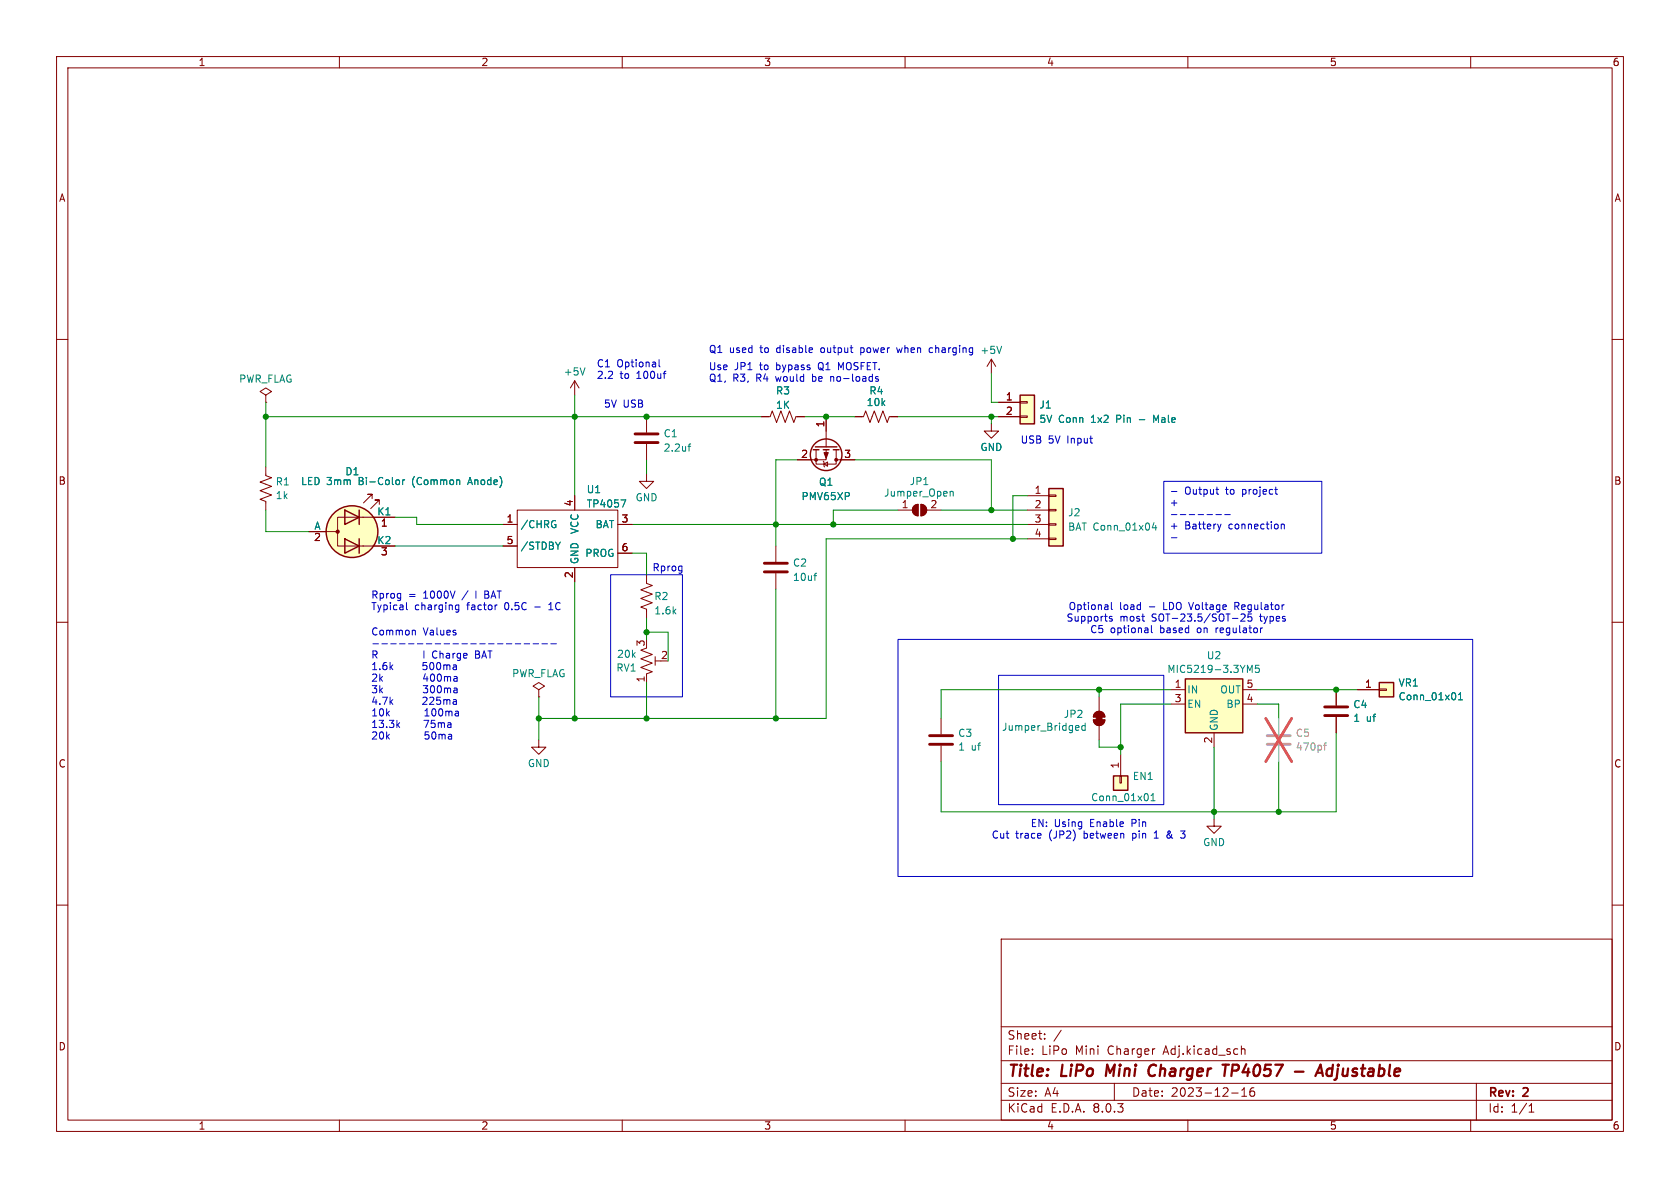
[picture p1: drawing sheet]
<svg xmlns="http://www.w3.org/2000/svg" width="297mm" height="210mm" viewBox="0 0 297 210" stroke-linecap="round" stroke-linejoin="round" font-family="sans-serif">
<g fill="none" stroke="#840000" stroke-width=".18">
<path d="M10 10h277v190h-277zM12 12h273v186h-273zM60 10v2M110 10v2M160 10v2M210 10v2M260 10v2M10 60h2M285 60h2M151.1 73.7h1.6l.3-1.1 .8 2.1 .8-2.1 .7 2.1 .8-2.1 .7 2.1 .4-1h1.5M47 82.6v1.5l1 .4-2 .7 2 .8-2 .7 2 .8-2 .8 1 .3v1.6M54.6 94h5.1"/>
<path d="M64.1 96.5h5.7M64.1 91.4h5.7M64.3 91.4h-4.6v5.1h4.6M65.8 88.1v-.7h-.8h.8l-1.5 1.5M67.1 89.2v-.8h-.8h.8l-1.6 1.5M10 110h2M114.3 114.6l-1 .3 2 .8-2 .8 2 .7-2 .8 2 .7-1 .4v1.6M115.8 116.1v1.5M115.8 116.8h1M285 110h2M10 160h2M285 160h2"/>
<path d="M177 166h108v32h-108zM60 198v2M110 198v2M160 198v2M177 194.5h108M177 191.5h108M177 187.5h108M177 181.5h108M182.5 186.3v.1M182.5 185.5v.1M184.7 183.6v.1M184.7 182.8v.1"/>
<path d="M187.6 182.1l-1.3 2M197 191.5v3M210 198v2M217.7 193.2h1.2M219.5 185.5l.2-.1 .3 .1 .1 .9M219.5 193.8h.9M219.5 192.7l.5-.4v1.5M221.7 192.3a.59 .59 0 0 0-.7 .6v.6l.1 .2 .4 .1 .2-.1 .1-.5-.1-.3h-.5l-.2 .3M260 198v2M261 191.5v6.5M270.3 196.6h.9M270.3 195.5l.4-.4v1.5"/>
</g>
<path d="M195.7 188.2l-.2 2M203.1 189.9a.68 .68 0 0 0 1 .2M204 188.2a.88 .88 0 0 0-.9 .9M216.1 188.2h1.2M216.7 188.2l-.3 2M217.8 189.3h.8M218.7 188.2h-.8l-.2 2M228.9 189.4h1.5M232.5 190.2l1-2 .4 2M235.6 189a.66 .66 0 0 0-1 .3l-.1 .5 .1 .3 .2 .1 .6-.1M235.6 188.2l-.2 2M235.9 190.9h.1" fill="none" stroke="#840000" stroke-width=".4"/>
<circle cx="62.2" cy="94" r="4.6" fill="#ffffc2" stroke="#ffffc2" stroke-width=".18"/>
<circle cx="59.7" cy="94" r=".28" fill="#840000" stroke="#840000" stroke-width=".18"/>
<g fill="none" stroke="#840000" stroke-width=".25">
<path d="M61 95.3l2.5 1.2-2.5 1.3zM61 90.2l2.5 1.2-2.5 1.3zM63.5 90.2v2.5M63.5 95.3v2.5"/>
<circle cx="62.2" cy="94" r="4.6"/>
</g>
<path d="M70.4 84.8l.2 .3v.3l-.2 .3M71.2 84.8v.9M71.5 84.8l-.3 .3" fill="none" stroke="#008484" stroke-width=".18"/>
<path d="M180.3 69.9h2.6v5h-2.6z" fill="#ffffc2"/>
<path d="M176.5 71.1h3.8M176.5 73.7h3.8M180.3 73.5h1.3v.3h-1.3zM180.3 71h1.3v.2h-1.3z" fill="none" stroke="#840000" stroke-width=".18"/>
<path d="M180.3 69.9h2.6v5h-2.6z" fill="none" stroke="#840000" stroke-width=".25"/>
<path d="M204.4 74.3l-.4-.9v1.3" fill="none" stroke="#008484" stroke-width=".18"/>
<path d="M185.4 86.4h2.6v10.1h-2.6z" fill="#ffffc2"/>
<g fill="none" stroke="#840000" stroke-width=".18">
<path d="M47 69.9l1-.7-1-.6-1 .6 1 .7v1.2M47 71.1h.1M101.6 67.3l-.8 1.3M101.6 67.3v2.6M101.6 67.3l.8 1.3M114.3 73.7v2.8M114.3 78.5v2.8M134.6 73.7h1.5l.4-1.1 .8 2.1 .7-2.1 .8 2.1 .8-2.1 .7 2.1 .4-1h1.5M144.3 79.5v2.5h3.5v-2.5M146 79.5v1.8h-5M146 73.7v5.3M175.3 74.9v1.3h1.2l-1.2 1.3-1.3-1.3h1.3"/>
<path d="M175.3 63.5l-.8 1.3M175.3 63.5v2.5M175.3 63.5l.7 1.3M88.9 92.7h2.5M88.9 96.5h2.5M91.4 90.2h17.8v10.1h-17.8zM101.6 87.6v2.6M109.2 92.7h2.6M109.2 97.8h2.6M114.3 83.8v1.3h1.3l-1.3 1.3-1.3-1.3h1.3M137.2 96.5v2.8M145.5 81.5l.2 .2v.7l.1 .2"/>
<path d="M145.7 82l.6-.3v.7zM147.8 81.3h3.3M158.7 90.2h2.6M161.6 89.5l.7-.3v2a1.02 1.02 0 0 1-.9-.6 1.02 1.02 0 0 1 .2-1.1zM162.8 89.2a1.02 1.02 0 0 1 1 1 1.02 1.02 0 0 1-1 1zM163.8 90.2h2.6M181.6 87.6h3.8M181.6 90.2h3.8M181.6 92.7h3.8M181.6 95.3h3.8M185.4 95.1h1.3v.3h-1.3zM185.4 92.6h1.3v.2h-1.3z"/>
<path d="M185.4 90h1.3v.3h-1.3zM185.4 87.5h1.3v.3h-1.3zM101.6 100.3v2.6M114.3 101.6v1.5l1 .4-2 .8 2 .7-2 .8 2 .8-2 .7 1 .4v1.5M137.2 101.3v2.8M95.2 130.8v1.3h1.3l-1.3 1.3-1.2-1.3h1.2M95.2 121.9l1.1-.6-1.1-.6-1 .6 1 .6v1.3M95.2 123.2h.1"/>
</g>
<g fill="none" stroke="#840000" stroke-width=".25">
<path d="M143.8 79.5h1M144.1 79h3.9M145.5 79.5h1.1M147.3 79.5h1M185.4 86.4h2.6v10.1h-2.6z"/>
<circle cx="146" cy="80.4" r="2.79"/>
</g>
<g fill="none" stroke="#008484" stroke-width=".18">
<path d="M103.4 65l-.4 1.3M121.6 78.9h.5M122.1 78.5l-.3 .2v1.1M177.1 61.2l-.4 1.3M98 92.7h.3v.5l-.3 .1M98.1 92l.1 .1M99.1 95.8l-.5 .7M109.8 88.4h.8l-.5 1.2M168 86.9v.8M168 87l.2-.1h.3v.8M204 92.4l-.3 .9h.8M204.3 92.9v.8"/>
<path d="M143.9 101.8h.5M144.4 101.3l-.3 .1"/>
</g>
<path d="M112.3 78.2h4M112.3 76.7h4M135.1 99.6h4.1M135.1 101.1h4.1" fill="none" stroke="#840000" stroke-width=".51"/>
<g fill="#840000" stroke="#840000" stroke-width=".18">
<path d="M161.6 89.5l.7-.3v2a1.02 1.02 0 0 1-.9-.6 1.02 1.02 0 0 1 .2-1.1z"/>
<path d="M162.8 89.2a1.02 1.02 0 0 1 1 1 1.02 1.02 0 0 1-1 1z"/>
<path d="M145.7 80h.7l-.4 1z"/>
<circle cx="144.3" cy="81.3" r=".25"/>
<circle cx="147.8" cy="81.3" r=".25"/>
</g>
<path d="M196.8 137.2h2.6v2.5h-2.6z" fill="#ffffc2"/>
<path d="M193.3 127.3h2a1.02 1.02 0 0 1-1 1 1.02 1.02 0 0 1-1-1zM193.6 126a1.02 1.02 0 0 1 1.1-.2 1.02 1.02 0 0 1 .6 .9h-2zM194.3 123.2v2.5M194.3 128.3v2.5M198 137.2h.2v1.2h-.2zM198.1 133.4v3.8M236.2 121.9v2.8M236.2 126.7v2.8" fill="none" stroke="#840000" stroke-width=".18"/>
<path d="M196.8 137.2h2.6v2.5h-2.6z" fill="none" stroke="#840000" stroke-width=".25"/>
<path d="M190.3 128.3h.4l.1 .3-.6 .1M190.7 129l-.4 .1M191.8 128.3h-.3l-.3 .2 .2 .5h.4M191.8 127.8v1.3M203.5 141.5h.7M203.5 140.6l.3-.3v1.2" fill="none" stroke="#008484" stroke-width=".18"/>
<g fill="#840000" stroke="#840000" stroke-width=".18">
<path d="M193.8 126.5h1v1h-1z"/>
<path d="M193.3 127.3h2a1.02 1.02 0 0 1-1 1 1.02 1.02 0 0 1-1-1z"/>
<path d="M193.6 126a1.02 1.02 0 0 1 1.1-.2 1.02 1.02 0 0 1 .6 .9h-2z"/>
</g>
<path d="M234.2 126.5h4.1M234.2 125h4.1" fill="none" stroke="#840000" stroke-width=".51"/>
<path d="M224 131.6h4.1M224 130h4.1" fill="none" stroke="#a1a1a1" stroke-width=".51"/>
<path d="M226.1 127v2.8M226.1 131.8v2.8M234 131.8h.5M234.5 131.3l-.3 .2v1.1" fill="none" stroke="#a1a1a1" stroke-width=".18"/>
<path d="M223.8 127l4.5 7.6M228.3 127l-4.5 7.6" fill="none" stroke="#e65255" stroke-width=".46"/>
<path d="M243.8 120.7h2.6v2.5h-2.6z" fill="#ffffc2"/>
<path d="M240 121.9h3.8M243.8 121.8h1.3v.2h-1.3zM214.6 144.8v1.3h1.3l-1.3 1.2-1.2-1.2h1.2" fill="none" stroke="#840000" stroke-width=".18"/>
<path d="M243.8 120.7h2.6v2.5h-2.6z" fill="none" stroke="#840000" stroke-width=".25"/>
<path d="M257.8 123.7h.8M257.8 122.8l.4-.4v1.3" fill="none" stroke="#008484" stroke-width=".18"/>
<path d="M209.5 120h10.2v9.5h-10.2z" fill="#ffffc2"/>
<path d="M209.5 120h10.2v9.5h-10.2z" fill="none" stroke="#840000" stroke-width=".25"/>
<g fill="none" stroke="#840000" stroke-width=".18">
<path d="M134.6 73.7h1.3M141 73.7h1.2M146 73.7v2.5M151.1 73.7h1.3M157.5 73.7h1.2M176.5 73.7h3.8M176.5 71.1h3.8M54.6 94h3.1M66 91.4h3.8M66 96.5h3.8M88.9 96.5h2.5M88.9 92.7h2.5"/>
<path d="M101.6 87.6v2.6M109.2 92.7h2.6M109.2 97.8h2.6M141 81.3h2.5M148.6 81.3h2.5M101.6 100.3v2.6M166.4 127v2.8M166.4 131.8v2.8M207 121.9h2.5M207 124.5h2.5M214.6 129.5v2.6M219.7 121.9h2.5"/>
<path d="M219.7 124.5h2.5M236.2 121.9v2.8M236.2 126.7v2.8M240 121.9h3.8"/>
</g>
<path d="M204.4 74.3l-.4-.9v1.3M70.4 84.8l.2 .3v.3l-.2 .3M71.2 84.8v.9M71.5 84.8l-.3 .3M98 92.7h.3v.5l-.3 .1M98.1 92l.1 .1M99.1 95.8l-.5 .7M109.8 88.4h.8l-.5 1.2M220.5 117.6l.4 .9 .5-.9v1.3M222.6 117.6h-.6l-.1 .6 .2-.1h.4l.1 .2v.5l-.2 .1-.5-.1M257.8 123.7h.8M257.8 122.8l.4-.4v1.3" fill="none" stroke="#008484" stroke-width=".18"/>
<path d="M164.3 131.6h4.1M164.3 130h4.1" fill="none" stroke="#840000" stroke-width=".51"/>
<g fill="none" stroke="#0000c2" stroke-width=".18">
<path d="M116.5 63.6v1.1l.2 .2M117.2 66h.5M117.6 65.6h.1M146.9 66.6v.8M147 66.6l-.1 .1M148.7 65l-.5-.9v1.3M152.2 61.5v1.2M152.2 62.3h.1M152.3 61.5h-.1M154.8 66.8l.5 .4-.2 .2-.3-.1M155.3 66.6h-.3l-.2 .1M158.5 61.5l.3 .8 .2-.6"/>
<path d="M164.9 61.5h-.4l-.2 .2 .1 .6h.5M205.7 85.1h28v12.7h-28zM207.1 86.9h1M207.1 91h1M207.1 95.1h1M208.7 91h.9M210.2 91h1M211.8 91h1M213.4 91h1M215 86.5h.4M215 91h.9M215.3 87.4h.1"/>
<path d="M215.9 92.7l-.3 .8M216.5 91h1M225.4 86.5h.4M225.7 87.4h.1M226.5 92.7v.8M226.5 92.8l.2-.1h.3l.1 .8M65.9 113.8h1M67.5 113.8h1M69.1 113.8h.9M70.7 113.8h.9M71.9 106.5v1.1l.1 .2M72.2 113.8h1"/>
<path d="M73.1 111.4l.3 .2v.6M73.8 113.8h1M74.8 118.3l.1 .1M74.9 115.1v1.2M75.2 119.1l-.3 .9h.8M75.4 113.8h.9M75.4 117.1h-.6v.6l.1-.1M76.9 113.8h1M77 115.1l.2 .1M77.2 116.2l-.2 .1M78.5 113.8h1M80.1 113.8h1"/>
<path d="M80.6 107.7l.2 .1 .3-.1M81.1 106.9v1.1l-.2 .2h-.3M81.1 107l-.3-.1-.2 .2M81.7 113.8h.9M83.2 113.8h1M84.1 115.1l.6 .1v.2l-.2 .3M84.1 115.7h.4M84.1 104.5v1.2M84.5 115.7l.3 .2-.1 .3-.6 .1M84.8 113.8h1M85.6 115.1l-.4 1.2M85.7 105.1h.4"/>
<path d="M86.1 104.5h-.4v1.2h.5M86.4 113.8h.9M87.9 106.9l-.3 .1M87.9 113.8h1M89.5 113.8h1M91.1 113.8h1M92.7 113.8h.9M94.2 113.8h1M95.8 113.8h1M97 107.8h.7M97.3 106.7l-.3 .2M97.4 113.8h1"/>
<path d="M107.9 101.6h12.7v21.6h-12.7zM158.7 113h101.6v41.9h-101.6zM176.5 119.4h29.2v22.8h-29.2zM196.5 106.5v1.1l.2 .2M196.6 109h-.3l-.2 .1 .1 .2 .4 .1v.3h-.5M203.6 110.6v1.1l.1 .1M217.9 109.3h1M218.3 107.2h.5M218.8 106.5h-.5v1.3M220.1 108.9l-.8 .9h.8M220.7 108.5l-.1 .6 .2-.1M221.1 109l.2 .3v.4l-.2 .1-.5-.1"/>
<path d="M70.3 128.1l.4 .5M70.7 127.8l-.5 .4M74.8 121.2h.8l-.4 .5h.3M74.8 122.4l.2 .1 .5-.1M74.9 123.2l-.1 .2M75.1 126.6h.8M75.1 125.7l.4-.4v1.3M75.1 130.5l.5 .2M75.2 129.4l-.1 .6 .5-.1M75.4 123.8l-.7 .7h.8M184 147.4v.2l-.6 .1M204.1 148.2h.7"/>
<path d="M204.3 147.1l-.2 .2M206.7 146.9l-.2 .2 .2 .5M206.8 147.3l-.5 .4 .1 .3 .3 .2M208.7 146.9h.8l-.4 .5 .3 .1v.5l-.1 .2-.5-.1"/>
</g>
<g fill="none" stroke="#008400" stroke-width=".18">
<path d="M47 73.7h87.6M47 71.1v11.5M101.6 69.9v17.7M142.2 73.7h8.9M158.7 73.7h17.8M175.3 66v5.1h1.2M175.3 73.7v1.2M47 90.2v3.8h7.6M69.8 91.4h3.9v1.3h15.2M69.8 96.5h19.1M111.8 92.7h69.8M111.8 97.8h2.5v3.8"/>
<path d="M114.3 81.3v2.5M141 81.3h-3.8v15.2M151.1 81.3h24.2v8.9M158.7 90.2h-11.4v2.5M166.4 90.2h15.2M181.6 95.3h-35.6v31.7h-50.8M181.6 87.6h-2.5v7.7M101.6 102.9v24.1M114.3 109.2v3.8M114.3 111.8h3.8v5M137.2 104.1v22.9M95.2 123.2v7.6"/>
<path d="M114.3 120.7v6.3M194.3 121.9v1.3M194.3 130.8v1.3h3.8M207 124.5h-8.9v8.9M207 121.9h-40.6v5.1M214.6 132.1v12.7M222.2 124.5h3.9v2.5M222.2 121.9h17.8M226.1 134.6v8.9M236.2 129.5v14h-69.8v-8.9"/>
</g>
<path d="M226.1 127v2.8M226.1 131.8v2.8M234 131.8h.5M234.5 131.3l-.3 .2v1.1" fill="none" stroke="#a1a1a1" stroke-width=".18"/>
<path d="M223.8 127l4.5 7.6M228.3 127l-4.5 7.6" fill="none" stroke="#e65255" stroke-width=".46"/>
<g fill="#008400" stroke="#008400" stroke-width=".18">
<circle cx="146" cy="73.7" r=".46"/>
<circle cx="179.1" cy="95.3" r=".46"/>
<circle cx="147.3" cy="92.7" r=".46"/>
<circle cx="175.3" cy="73.7" r=".46"/>
<circle cx="175.3" cy="90.2" r=".46"/>
<circle cx="114.3" cy="111.8" r=".46"/>
<circle cx="101.6" cy="127" r=".46"/>
<circle cx="114.3" cy="127" r=".46"/>
<circle cx="137.2" cy="92.7" r=".46"/>
<circle cx="137.2" cy="127" r=".46"/>
<circle cx="214.6" cy="143.5" r=".46"/>
<circle cx="226.1" cy="143.5" r=".46"/>
<circle cx="194.3" cy="121.9" r=".46"/>
<circle cx="198.1" cy="132.1" r=".46"/>
<circle cx="236.2" cy="121.9" r=".46"/>
<circle cx="47" cy="73.7" r=".46"/>
<circle cx="101.6" cy="73.7" r=".46"/>
<circle cx="114.3" cy="73.7" r=".46"/>
<circle cx="95.2" cy="127" r=".46"/>
</g>
<g font-size="2.8" fill="#840000">
<text x="178" y="190.9">Title:</text>
<text x="187.7" y="190.9">LiPo</text>
<text x="196.4" y="190.9">Mini</text>
<text x="204.7" y="190.9">Charger</text>
<text x="218.6" y="190.9">TP4057</text>
<text x="232.1" y="190.9">-</text>
<text x="236.9" y="190.9">Adjustable</text>
</g>
<g font-size="2.1" fill="#840000">
<text x="178" y="184">Sheet:</text>
<text x="178" y="186.7">File:</text>
<text x="184.1" y="186.7">LiPo</text>
<text x="190.2" y="186.7">Mini</text>
<text x="196" y="186.7">Charger</text>
<text x="206" y="186.7">Adj.kicad_sch</text>
<text x="178" y="196.9">KiCad</text>
<text x="178" y="194.1">Size:</text>
<text x="184.7" y="194.1">A4</text>
<text x="185.7" y="196.9">E.D.A.</text>
<text x="193.3" y="196.9">8.0.3</text>
<text x="200" y="194.1">Date:</text>
<text x="207" y="194.1">2023-12-16</text>
<text x="263" y="194.3">Rev:</text>
<text x="263" y="196.9">Id:</text>
<text x="267.1" y="196.9">1/1</text>
<text x="269.4" y="194.3">2</text>
</g>
<g font-size="1.8" fill="#840000">
<text x="35" y="11.9">1</text>
<text x="85" y="11.9">2</text>
<text x="135" y="11.9">3</text>
<text x="185" y="11.9">4</text>
<text x="235" y="11.9">5</text>
<text x="285" y="11.9">6</text>
<text x="10.3" y="35.9">A</text>
<text x="285.3" y="35.9">A</text>
<text x="177.7" y="70.9">1</text>
<text x="145.8" y="75.6" transform="rotate(-90 145.8 75.6)">1</text>
<text x="177.7" y="73.4">2</text>
<text x="141.5" y="81">2</text>
<text x="149.2" y="81">3</text>
<text x="10.3" y="85.9">B</text>
<text x="101.3" y="89.6" transform="rotate(-90 101.3 89.6)">4</text>
<text x="159.3" y="89.9">1</text>
<text x="164.4" y="89.9">2</text>
<text x="182.8" y="87.4">1</text>
<text x="182.8" y="89.9">2</text>
<text x="285.3" y="85.9">B</text>
<text x="55.4" y="96">2</text>
<text x="67.2" y="93.4">1</text>
<text x="89.5" y="92.5">1</text>
<text x="109.8" y="92.5">3</text>
<text x="182.8" y="92.5">3</text>
<text x="182.8" y="95">4</text>
<text x="67.2" y="98.5">3</text>
<text x="89.5" y="96.3">5</text>
<text x="109.8" y="97.5">6</text>
<text x="101.3" y="102.3" transform="rotate(-90 101.3 102.3)">2</text>
<text x="114" y="114.4" transform="rotate(-90 114 114.4)">3</text>
<text x="116.8" y="116.6">2</text>
<text x="114" y="120.7" transform="rotate(-90 114 120.7)">1</text>
<text x="207.6" y="121.7">1</text>
<text x="207.6" y="124.2">3</text>
<text x="220.3" y="124.2">4</text>
<text x="220.3" y="121.7">5</text>
<text x="241.2" y="121.7">1</text>
<text x="214.4" y="131.5" transform="rotate(-90 214.4 131.5)">2</text>
<text x="10.3" y="135.9">C</text>
<text x="197.9" y="136" transform="rotate(-90 197.9 136)">1</text>
<text x="285.3" y="135.9">C</text>
<text x="10.3" y="185.9">D</text>
<text x="285.3" y="185.9">D</text>
<text x="35" y="199.9">1</text>
<text x="85" y="199.9">2</text>
<text x="135" y="199.9">3</text>
<text x="185" y="199.9">4</text>
<text x="235" y="199.9">5</text>
<text x="285" y="199.9">6</text>
</g>
<g font-size="1.8" fill="#0000c2">
<text x="105.4" y="65">C1</text>
<text x="109.1" y="65">Optional</text>
<text x="125.2" y="65.5">Use</text>
<text x="125.2" y="62.5">Q1</text>
<text x="128.9" y="62.5">used</text>
<text x="129.8" y="65.5">JP1</text>
<text x="134.5" y="65.5">to</text>
<text x="134.5" y="62.5">to</text>
<text x="137.5" y="65.5">bypass</text>
<text x="137.6" y="62.5">disable</text>
<text x="145.1" y="65.5">Q1</text>
<text x="145.6" y="62.5">output</text>
<text x="148.9" y="65.5">MOSFET.</text>
<text x="152.8" y="62.5">power</text>
<text x="159.5" y="62.5">when</text>
<text x="165.3" y="62.5">charging +5V</text>
<text x="105.4" y="67.1">2.2</text>
<text x="109.6" y="67.1">to</text>
<text x="112.7" y="67.1">100uf</text>
<text x="125.2" y="67.6">Q1,</text>
<text x="129.5" y="67.6">R3,</text>
<text x="133.8" y="67.6">R4</text>
<text x="137.4" y="67.6">would</text>
<text x="144.1" y="67.6">be</text>
<text x="147.5" y="67.6">no-loads</text>
<text x="106.7" y="72.1">5V</text>
<text x="110.1" y="72.1">USB</text>
<text x="180.3" y="78.5">USB</text>
<text x="185.3" y="78.5">5V</text>
<text x="188.8" y="78.5">Input</text>
<text x="206.7" y="89.8">+</text>
<text x="209.4" y="87.8">Output</text>
<text x="216.8" y="87.8">to</text>
<text x="219.9" y="87.8">project</text>
<text x="206.7" y="93.9">+</text>
<text x="209.4" y="93.9">Battery</text>
<text x="217.3" y="93.9">connection</text>
<text x="115.3" y="101.2">Rprog</text>
<text x="65.5" y="105.9">Rprog</text>
<text x="65.5" y="108">Typical</text>
<text x="72.2" y="105.9">=</text>
<text x="73.3" y="108">charging</text>
<text x="74.9" y="105.9">1000V</text>
<text x="82" y="105.9">/</text>
<text x="82.7" y="108">factor</text>
<text x="86.3" y="105.9">BAT</text>
<text x="89.5" y="108">0.5C</text>
<text x="94.9" y="108">-</text>
<text x="97.7" y="108">1C</text>
<text x="65.5" y="112.4">Common</text>
<text x="74.8" y="112.4">Values</text>
<text x="188.5" y="110.1">Supports</text>
<text x="188.8" y="108">Optional</text>
<text x="192.6" y="112.1">C5</text>
<text x="196.3" y="112.1">optional</text>
<text x="197.9" y="108">load</text>
<text x="198" y="110.1">most</text>
<text x="203.2" y="108">-</text>
<text x="203.7" y="110.1">SOT-23.5/SOT-25</text>
<text x="205.2" y="112.1">based</text>
<text x="205.9" y="108">LDO Voltage</text>
<text x="211.9" y="112.1">on</text>
<text x="215.4" y="112.1">regulator</text>
<text x="218.9" y="108">Regulator</text>
<text x="223" y="110.1">types</text>
<text x="65.5" y="116.5">R</text>
<text x="65.5" y="118.5">1.6k</text>
<text x="75.4" y="118.5">500ma</text>
<text x="76.2" y="116.5">I</text>
<text x="77.9" y="116.5">Charge</text>
<text x="85.7" y="116.5">BAT</text>
<text x="65.5" y="120.6">2k</text>
<text x="65.5" y="122.6">3k</text>
<text x="65.5" y="124.7">4.7k</text>
<text x="75.4" y="124.7">225ma</text>
<text x="76" y="120.6">400ma</text>
<text x="76" y="122.6">300ma</text>
<text x="65.5" y="126.7">10k</text>
<text x="65.5" y="128.8">13.3k</text>
<text x="65.5" y="130.8">20k</text>
<text x="75.5" y="128.8">75ma</text>
<text x="76" y="126.7">100ma</text>
<text x="76" y="130.8">50ma</text>
<text x="175.2" y="148.4">Cut</text>
<text x="179.5" y="148.4">trace</text>
<text x="182.1" y="146.4">EN:</text>
<text x="185.5" y="148.4">(JP2)</text>
<text x="186.4" y="146.4">Using</text>
<text x="191.9" y="148.4">between</text>
<text x="192.8" y="146.4">Enable</text>
<text x="200.3" y="146.4">Pin</text>
<text x="200.7" y="148.4">pin</text>
<text x="204.7" y="148.4">1</text>
<text x="207.1" y="148.4">&amp;</text>
</g>
<g font-size="1.8" fill="#008484">
<text x="42.2" y="67.9">PWR_FLAG</text>
<text x="99.6" y="66.6">+5V</text>
<text x="137.1" y="69.9">R3</text>
<text x="153.1" y="72">10k</text>
<text x="153.6" y="69.9">R4</text>
<text x="117.2" y="77.5">C1</text>
<text x="137.1" y="72.5">1K</text>
<text x="183.7" y="72.4">J1</text>
<text x="183.7" y="75">5V</text>
<text x="187.1" y="75">Conn</text>
<text x="193" y="75">1x2</text>
<text x="197.6" y="75">Pin</text>
<text x="201.8" y="75">-</text>
<text x="204.6" y="75">Male</text>
<text x="117.2" y="80">2.2uf</text>
<text x="173.2" y="79.9">GND</text>
<text x="48.7" y="86">R1</text>
<text x="48.7" y="88.4">1k</text>
<text x="53.1" y="86">LED 3mm</text>
<text x="61" y="84.2">D1</text>
<text x="63.5" y="86">Bi-Color</text>
<text x="73.1" y="86">(Common</text>
<text x="83.3" y="86">Anode)</text>
<text x="103.6" y="87.4">U1</text>
<text x="103.6" y="89.9">TP4057</text>
<text x="112.3" y="88.8">GND</text>
<text x="141.6" y="88.6">PMV65XP</text>
<text x="144.7" y="86.1">Q1</text>
<text x="156.2" y="88">Jumper_Open</text>
<text x="160.7" y="86">JP1</text>
<text x="55.5" y="93.7">A</text>
<text x="66.6" y="91.2">K1</text>
<text x="91.9" y="93.6">/CHRG</text>
<text x="102.5" y="94.5" transform="rotate(-90 102.5 94.5)">VCC</text>
<text x="105.2" y="93.6">BAT</text>
<text x="188.7" y="91.5">J2</text>
<text x="188.7" y="94">BAT Conn_01x04</text>
<text x="66.6" y="96.3">K2</text>
<text x="91.9" y="97.4">/STDBY</text>
<text x="102.5" y="99.8" transform="rotate(-90 102.5 99.8)">GND</text>
<text x="103.4" y="98.7">PROG</text>
<text x="140.1" y="100.4">C2</text>
<text x="115.6" y="106.3">R2</text>
<text x="140.1" y="102.9">10uf</text>
<text x="115.6" y="108.8">1.6k</text>
<text x="90.4" y="119.9">PWR_FLAG</text>
<text x="108.9" y="118.9">RV1</text>
<text x="109" y="116.5">20k</text>
<text x="206.3" y="119.2">MIC5219-3.3YM5</text>
<text x="213.3" y="116.7">U2</text>
<text x="209.8" y="122.8">IN</text>
<text x="209.8" y="125.3">EN</text>
<text x="215.6" y="122.8">OUT</text>
<text x="216.7" y="125.3">BP</text>
<text x="239.2" y="125.4">C4</text>
<text x="247.2" y="121.6">VR1</text>
<text x="247.2" y="124">Conn_01x01</text>
<text x="169.3" y="130.5">C3</text>
<text x="177" y="129.4">Jumper_Bridged</text>
<text x="188" y="127.1">JP2</text>
<text x="215.5" y="129.3" transform="rotate(-90 215.5 129.3)">GND</text>
<text x="239.2" y="127.8">1</text>
<text x="241.5" y="127.8">uf</text>
<text x="93.2" y="135.8">GND</text>
<text x="169.3" y="132.9">1</text>
<text x="171.7" y="132.9">uf</text>
<text x="192.8" y="141.8">Conn_01x01</text>
<text x="200.2" y="138.1">EN1</text>
<text x="212.6" y="149.8">GND</text>
</g>
<g font-size="1.8" fill="#a1a1a1">
<text x="229" y="130.5">C5</text>
<text x="229" y="132.9">470pf</text>
</g>
</svg>
